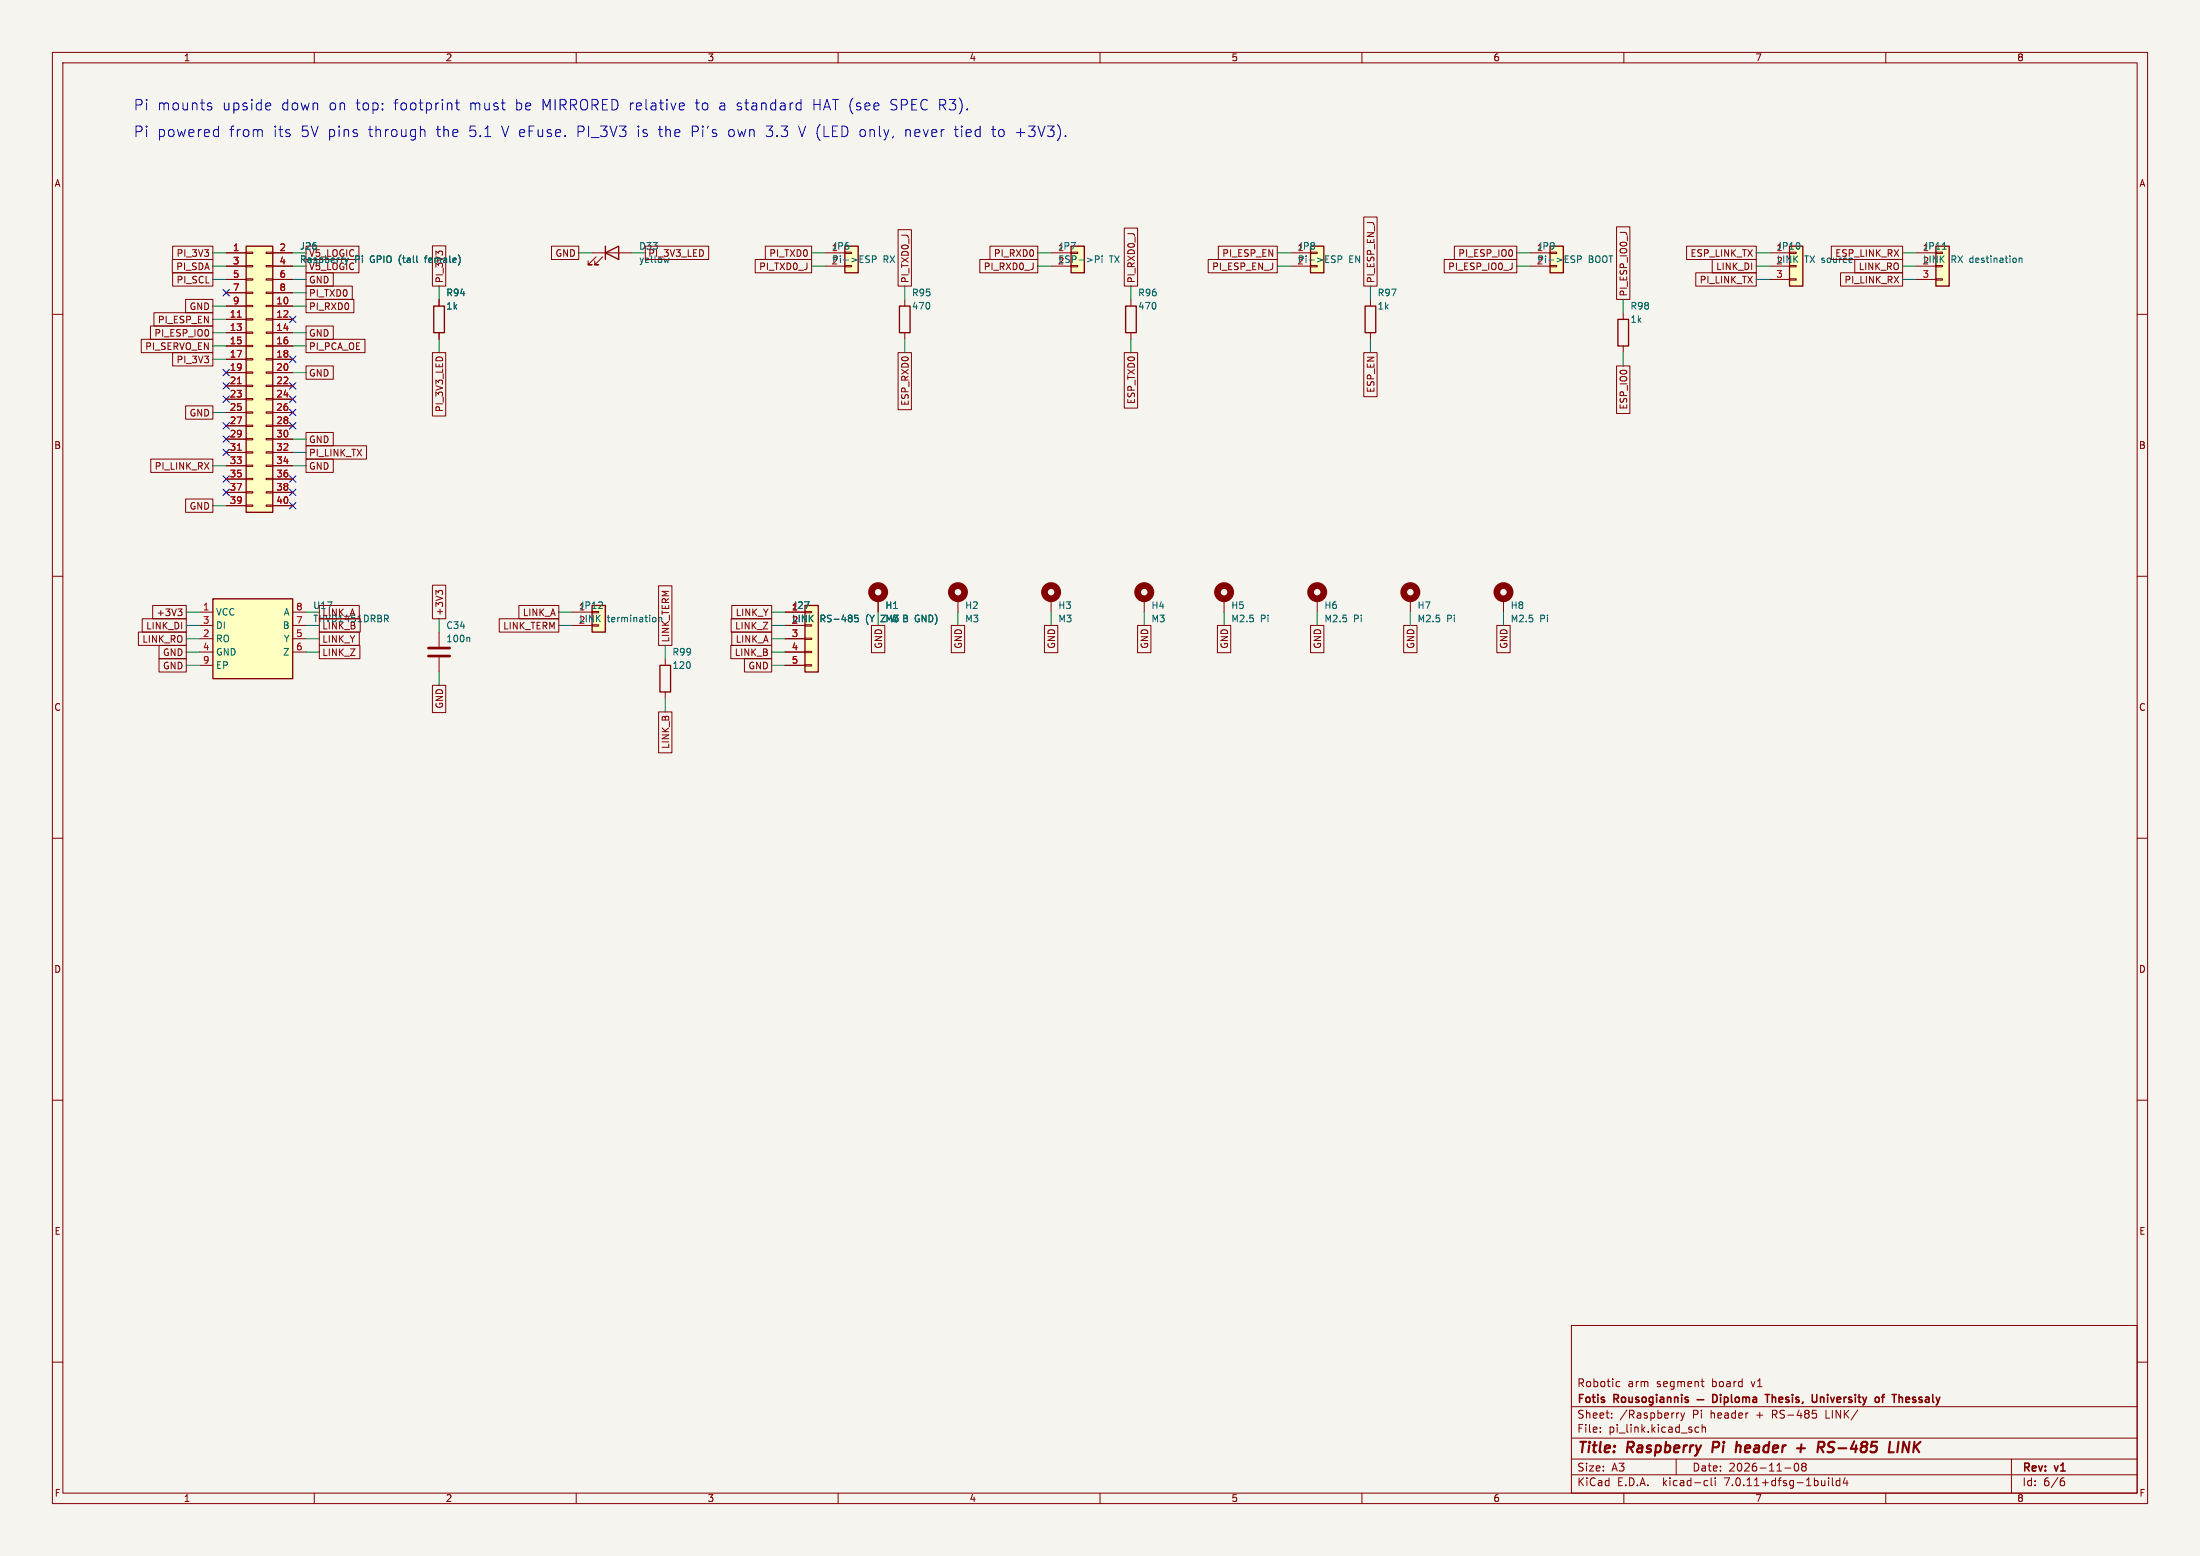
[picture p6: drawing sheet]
<svg xmlns="http://www.w3.org/2000/svg" width="420mm" height="297mm" viewBox="0 0 420 297" stroke-linecap="round" stroke-linejoin="round" font-family="sans-serif">
<path d="M0 0h420v297h-420z" fill="#f5f4ef" stroke="#f5f4ef" stroke-width=".19"/>
<g fill="none" stroke="#840000" stroke-width=".19">
<path d="M10 10h400v277h-400zM12 12h396v273h-396zM60 10v2M110 10v2M160 10v2M210 10v2M260 10v2M310 10v2M360 10v2M10 60h2M29.4 59.7h11.2v2.5h-11.2zM32.9 49.5h7.7v2.6h-7.7z"/>
<path d="M33 52.1h7.6v2.5h-7.6zM33 47h7.6v2.5h-7.6zM35.4 57.1h5.2v2.6h-5.2zM43.2 48.3h3.8M43.2 58.4h3.8M43.2 50.8h3.8M43.2 53.3h3.8M43.2 55.9h3.8M47 58.3h1.3v.2h-1.3zM47 55.8h1.3v.2h-1.3zM47 53.2h1.3v.3h-1.3zM47 50.7h1.3v.2h-1.3z"/>
<path d="M47 48.1h1.3v.3h-1.3zM50.8 58.3h1.3v.2h-1.3zM50.8 55.8h1.3v.2h-1.3zM50.8 53.2h1.3v.3h-1.3zM50.8 50.7h1.3v.2h-1.3zM50.8 48.1h1.3v.3h-1.3zM52.1 48.3h3.8M52.1 58.4h3.8M52.1 50.8h3.8M52.1 53.3h3.8M52.1 55.9h3.8M58.4 57.1h9.2v2.6h-9.2z"/>
<path d="M58.4 54.6h8.9v2.6h-8.9zM58.4 49.5h10.1v2.6h-10.1zM58.4 52.1h5.2v2.5h-5.2zM58.4 47h10.1v2.5h-10.1zM82.5 46.9h2.6v7.7h-2.6zM83.8 57.2v1.2M105.3 47h5.2v2.5h-5.2zM113 48.3h7.6M113.8 49l-1.5 1.5h.7h-.7v-.7M115.1 49l-1.6 1.5h.8h-.8v-.7M123.2 47h12.1v2.5h-12.1zM144.2 49.5h10.7v2.6h-10.7z"/>
<path d="M146.1 47h8.8v2.5h-8.8zM157.5 48.3h3.8M157.5 50.8h3.8M161.3 48.1h1.3v.3h-1.3zM171.4 43.8h2.6v10.8h-2.6zM172.7 57.2v1.2M187 49.5h11.1v2.6h-11.1zM189 47h9.1v2.5h-9.1zM200.7 48.3h3.8M200.7 50.8h3.8M204.5 48.1h1.2v.3h-1.2zM214.6 43.5h2.6v11.1h-2.6z"/>
<path d="M215.9 57.2v1.2M230.7 49.5h13.1v2.6h-13.1zM232.6 47h11.2v2.5h-11.2zM246.4 48.3h3.8M246.4 50.8h3.8M250.2 48.1h1.3v.3h-1.3zM260.3 41.4h2.6v13.2h-2.6zM261.6 57.2v1.2M275.7 49.5h13.9v2.6h-13.9zM277.6 47h12v2.5h-12zM292.1 48.3h3.8M292.1 50.8h3.8"/>
<path d="M295.9 48.1h1.3v.3h-1.3zM308.6 43.3h2.5v13.9h-2.5zM309.9 59.7v1.3M322 47h13.3v2.5h-13.3zM323.7 52.1h11.6v2.5h-11.6zM326.9 49.5h8.4v2.6h-8.4zM337.8 48.3h3.8M337.8 50.8h3.8M337.8 53.3h3.8M341.6 53.2h1.3v.3h-1.3zM349.6 47h13.6v2.5h-13.6zM351.4 52.1h11.8v2.5h-11.8z"/>
<path d="M354.1 49.5h9.1v2.6h-9.1zM365.8 48.3h3.8M365.8 50.8h3.8M365.8 53.3h3.8M369.6 53.2h1.2v.3h-1.2zM408 60h2M27 64.8h13.6v2.5h-13.6zM28.7 62.2h11.9v2.6h-11.9zM33 67.3h7.6v2.6h-7.6zM35.4 77.5h5.2v2.5h-5.2zM43.2 61h3.8M43.2 63.5h3.8"/>
<path d="M43.2 66h3.8M43.2 68.6h3.8M43.2 71.1h3.8M43.2 73.7h3.8M43.2 76.2h3.8M43.2 78.7h3.8M47 78.6h1.3v.3h-1.3zM47 76.1h1.3v.2h-1.3zM47 73.5h1.3v.3h-1.3zM47 71h1.3v.2h-1.3zM47 68.5h1.3v.2h-1.3zM47 65.9h1.3v.3h-1.3z"/>
<path d="M47 63.4h1.3v.2h-1.3zM47 60.8h1.3v.3h-1.3zM50.8 78.6h1.3v.3h-1.3zM50.8 76.1h1.3v.2h-1.3zM50.8 73.5h1.3v.3h-1.3zM50.8 71h1.3v.2h-1.3zM50.8 68.5h1.3v.2h-1.3zM50.8 65.9h1.3v.3h-1.3zM50.8 63.4h1.3v.2h-1.3zM50.8 60.8h1.3v.3h-1.3zM52.1 61h3.8M52.1 63.5h3.8"/>
<path d="M52.1 66h3.8M52.1 68.6h3.8M52.1 71.1h3.8M52.1 73.7h3.8M52.1 76.2h3.8M52.1 78.7h3.8M58.4 62.2h5.2v2.6h-5.2zM58.4 64.8h11.3v2.5h-11.3zM58.4 69.8h5.2v2.6h-5.2zM82.5 67.3h2.6v12.1h-2.6zM83.8 63.5v1.3M171.4 67.3h2.6v10.9h-2.6z"/>
<path d="M172.7 63.5v1.3M214.6 67.3h2.6v10.6h-2.6zM215.9 63.5v1.3M260.3 67.3h2.6v8.4h-2.6zM261.6 63.5v1.3M308.6 69.9h2.5v9h-2.5zM309.9 66v1.3M28.8 87.6h11.8v2.6h-11.8zM35.4 95.2h5.2v2.6h-5.2zM43.2 81.3h3.8M43.2 83.8h3.8M43.2 86.4h3.8"/>
<path d="M43.2 88.9h3.8M43.2 91.4h3.8M43.2 94h3.8M43.2 96.5h3.8M47 96.4h1.3v.2h-1.3zM47 93.9h1.3v.2h-1.3zM47 91.3h1.3v.3h-1.3zM47 88.8h1.3v.2h-1.3zM47 86.2h1.3v.3h-1.3zM47 83.7h1.3v.2h-1.3zM47 81.2h1.3v.2h-1.3zM50.8 96.4h1.3v.2h-1.3z"/>
<path d="M50.8 93.9h1.3v.2h-1.3zM50.8 91.3h1.3v.3h-1.3zM50.8 88.8h1.3v.2h-1.3zM50.8 86.2h1.3v.3h-1.3zM50.8 83.7h1.3v.2h-1.3zM50.8 81.2h1.3v.2h-1.3zM52.1 81.3h3.8M52.1 83.8h3.8M52.1 86.4h3.8M52.1 88.9h3.8M52.1 91.4h3.8M52.1 94h3.8"/>
<path d="M52.1 96.5h3.8M58.4 82.5h5.2v2.6h-5.2zM58.4 85.1h11.6v2.5h-11.6zM58.4 87.6h5.2v2.6h-5.2zM10 110h2M27.2 118.1h8.4v2.6h-8.4zM29.1 115.6h6.5v2.5h-6.5zM34 116.2h.7l-.4 .5M34.5 116.7l.2 .3v.3l-.2 .2M38.1 116.8h2.5M38.1 119.4h2.5M55.9 116.8h2.5"/>
<path d="M55.9 119.4h2.5M61 115.6h7.6v2.5h-7.6zM61 118.1h7.8v2.6h-7.8zM82.5 111.7h2.6v6.4h-2.6zM83.7 113.1l-.5-.4v.8M83.7 112.9l.2-.2h.3l.3 .2M95.3 118.1h11.4v2.6h-11.4zM99.1 115.6h7.6v2.5h-7.6zM109.2 116.8h3.8M109.2 119.4h3.8M125.7 111.8h2.6v11.4h-2.6zM139.6 118.1h7.7v2.6h-7.7z"/>
<path d="M139.7 115.6h7.6v2.5h-7.6zM149.9 116.8h3.8M149.9 119.4h3.8M153.7 116.7h1.2v.3h-1.2zM166.4 119.4h2.5v5.2h-2.5zM167.6 114.3v2.5M181.6 119.4h2.6v5.2h-2.6zM182.9 114.3v2.5M199.4 119.4h2.5v5.2h-2.5zM200.7 114.3v2.5M217.2 119.4h2.5v5.2h-2.5zM218.4 114.3v2.5"/>
<path d="M232.4 119.4h2.6v5.2h-2.6zM233.7 114.3v2.5M250.2 119.4h2.5v5.2h-2.5zM251.5 114.3v2.5M268 119.4h2.5v5.2h-2.5zM269.2 114.3v2.5M285.7 119.4h2.6v5.2h-2.6zM287 114.3v2.5M408 110h2M26.4 120.6h9.2v2.6h-9.2zM30.4 123.2h5.2v2.5h-5.2zM30.4 125.7h5.2v2.6h-5.2z"/>
<path d="M38.1 121.9h2.5M38.1 124.5h2.5M38.1 127h2.5M55.9 121.9h2.5M55.9 124.5h2.5M61 120.6h7.6v2.6h-7.6zM61 123.2h7.7v2.5h-7.7zM82.5 130.8h2.6v5.2h-2.6zM83.8 120.7v2.7M83.8 125.5v2.8M125.7 135.9h2.6v7.8h-2.6zM127 125.7v1.3"/>
<path d="M127 132.1v1.3M139.5 123.2h7.8v2.5h-7.8zM139.7 120.6h7.6v2.6h-7.6zM142.1 125.7h5.2v2.6h-5.2zM149.9 121.9h3.8M149.9 124.5h3.8M149.9 127h3.8M153.7 126.9h1.2v.2h-1.2zM153.7 124.3h1.2v.3h-1.2zM153.7 121.8h1.2v.2h-1.2zM10 160h2M408 160h2"/>
<path d="M10 210h2M408 210h2M10 260h2M300 253h108v32h-108zM408 260h2M300 278.5h108M300 274.5h108M300 268.5h108M305.5 273.2v.2M305.5 272.5v.1M307.7 270.5v.2M307.7 269.8v.1"/>
<path d="M308.7 264.6h.5M308.7 263.8h.5M320 278.5v3M320.5 269.7l-.3 .1-.1 .2M320.9 269.7l.3 1M321.2 270.7l-.3 .5M321.6 269.7l-.4 1M324.3 272.5l-.4-.1-.3 .3 .1 .6h.6M324.7 263.7h.6M324.9 272.5l.3-.1 .3 .1 .1 .9M324.9 271.9v1.5M324.9 264.5l.4 .2"/>
<path d="M342.7 279.4l.2-.1a.8 .8 0 0 1 .5 .7 .8 .8 0 0 1-.5 .8 1 1 0 0 1-.2-1.4zM344.2 279.9l-.3-.3 .3-.3h.3l.3 .3-.3 .3M344.2 279.9l-.3 .3v.3l.3 .3h.3l.3-.3-.1-.4-.2-.2M344.2 279.9h.3M346.2 269.8h.3l.3 .2-.1 .6-.5 .1M384 278.5v6.5M60 285v2M110 285v2M160 285v2M210 285v2M260 285v2M300 281.5h108"/>
<path d="M310 285v2M325.6 282.6l.4 .1M326 283.5l-.4 .1M326.7 282.1v1.3l.2 .2M327.4 282.1v.1M327.4 282.6v1M340.7 280.2h1.2M349.1 282.1v.1M349.1 282.6v1M349.8 282.1v1.3l.2 .2M351.2 282.7l-.4-.1-.3 .3 .2 .6h.5M351.2 282.1v1.5"/>
<path d="M352.2 282l-.3 1.1h.9M352.6 282.6v1M360 285v2M393.6 282.7h.3l.3 .2-.1 .5-.5 .2M394 282.1l-.4 .1"/>
</g>
<path d="M327.1 275.2l-.2 2M331.6 275.2l-.3 2M332.3 276a.57 .57 0 0 0-.8 .1M332.3 276.2l-.1 1M343 276.4h1.6M343.9 275.7l-.2 1.5M348 276.2a.52 .52 0 0 0 .3-.5 .52 .52 0 0 0-.3-.5h-.8l-.2 2M348.9 277.1l.7 .1M349.5 275.2l-.2 .1a.46 .46 0 0 0-.3 .5 .46 .46 0 0 0 .4 .4l.3 .1M360.8 275.2l-.2 2h.9M362.4 275.2l-.2 2M363.1 277.2l.3-2 .9 2" fill="none" stroke="#840000" stroke-width=".4"/>
<g fill="none" stroke="#840000" stroke-width=".3">
<path d="M324 267.2h1.3M327 266.2a.76 .76 0 0 1 .8 .7 .76 .76 0 0 1-.8 .8zM328.5 266.2v.1M328.5 266.7v1M329.2 266.8l.4-.1 .3 .3-.1 .6h-.6M329.2 266.7v1.5M330.5 266.2v1.3l.3 .2M331.3 266.8l.2-.1 .5 .1v.6l-.1 .2-.4 .1-.2-.2zM332.7 266.8l.4-.1 .2 .2M332.7 266.7v1M333.3 266.9l.2-.2 .4 .1 .1 .9M333.3 266.9v.8"/>
<path d="M334.7 266.8h.6v.9M335.3 267l-.5 .1a.29 .29 0 0 0-.2 .3 .29 .29 0 0 0 .2 .3l.5-.1M337 266.2h.8M337.4 266.2v1.5M338.3 266.2v1.5M338.4 266.8h-.1M346.8 266.2v1.3M347.5 266.7v1M348 266.7l-.5 .1M359.2 266.7h.6M359.8 266.2l-.4 .2v1.3M364.5 266.8l-.5-.1-.2 .2 .1 .7h.6"/>
<path d="M364.5 267l-.7 .2"/>
</g>
<g fill="none" stroke="#840000" stroke-width="1.3">
<circle cx="167.6" cy="113" r="1.27"/>
<circle cx="182.9" cy="113" r="1.27"/>
<circle cx="200.7" cy="113" r="1.27"/>
<circle cx="218.4" cy="113" r="1.27"/>
<circle cx="233.7" cy="113" r="1.27"/>
<circle cx="251.5" cy="113" r="1.27"/>
<circle cx="269.2" cy="113" r="1.27"/>
<circle cx="287" cy="113" r="1.27"/>
</g>
<g fill="#ffffc2" stroke="#ffffc2" stroke-width=".19">
<path d="M47 47h5.1v50.8h-5.1z"/>
<path d="M341.6 47h2.6v7.6h-2.6z"/>
<path d="M295.9 47h2.5v5.1h-2.5z"/>
<path d="M204.5 47h2.5v5.1h-2.5z"/>
<path d="M250.2 47h2.5v5.1h-2.5z"/>
<path d="M161.3 47h2.5v5.1h-2.5z"/>
<path d="M153.7 115.6h2.5v12.7h-2.5z"/>
<path d="M369.6 47h2.5v7.6h-2.5z"/>
<path d="M40.6 114.3h15.3v15.2h-15.3z"/>
<path d="M113 115.6h2.6v5.1h-2.6z"/>
</g>
<g fill="none" stroke="#840000" stroke-width=".25">
<path d="M47 47h5.1v50.8h-5.1zM82.8 58.4h2v5.1h-2zM115.6 48.3l2.5-1.3v2.5zM115.6 47v2.5M161.3 47h2.5v5.1h-2.5zM171.7 58.4h2v5.1h-2zM204.5 47h2.5v5.1h-2.5zM214.9 58.4h2v5.1h-2zM250.2 47h2.5v5.1h-2.5zM260.6 58.4h2v5.1h-2zM295.9 47h2.5v5.1h-2.5zM341.6 47h2.6v7.6h-2.6z"/>
<path d="M369.6 47h2.5v7.6h-2.5zM308.9 61h2v5h-2zM40.6 114.3h15.3v15.2h-15.3zM113 115.6h2.6v5.1h-2.6zM153.7 115.6h2.5v12.7h-2.5zM126 127h2v5.1h-2z"/>
</g>
<path d="M45.3 60.5h.8M45.3 73.2h.8M45.3 85.9h.8" fill="none" stroke="#a90000" stroke-width=".19"/>
<g fill="none" stroke="#006464" stroke-width=".19">
<path d="M65.8 49.3l.4 .8 .3-.8M79.6 50l.2 .1M127.7 49.3l-.2 .8-.3-.6M166.5 49.5l.6-.1 .2-.1-.1-.3-.7-.2v1.3M209.1 48.8h.5l.2 .3-.1 .3-.6 .1M210.4 48.8v.2M210.4 49.3v.8M255.4 49.5l.6-.1 .2-.1-.1-.3-.7-.2v1.3M301.2 49.5l.6-.1 .1-.1-.1-.3-.6-.2v1.3M370.8 47.6h.8M385.5 49.3v.8M385.5 49.4l.1-.1h.3l.1 .8"/>
<path d="M73.7 118.1l.4 .6M73.9 117.4l.2 .3v.3l-.2 .1M125.1 117.9l.1 .2-.1 .5M125.8 117.8v.9M126.1 117.8l-.3 .2M163.8 117.4h-.6v.6l.1-.1 .5 .1 .1 .1-.1 .5-.2 .1-.4-.1M174.8 118.5l.3 .2M175.1 117.4l-.3 .2M89.5 121.7l.2 .1v.7"/>
</g>
<path d="M81.8 125.2h4.1M81.8 123.7h4.1" fill="none" stroke="#840000" stroke-width=".51"/>
<g fill="none" stroke="#0000c2" stroke-width=".19">
<path d="M39.9 19.7h.5M51.4 19.7h.2l.1 .4-1 .2M86.2 19.7l.1 1.3M86.9 19.7h.8M87.2 19v1.7l.1 .2 .4 .1M130 19.7h.5l.1 .4-.9 .2M152.4 19.7h.5M152.9 19v2M39.9 20.3l.5 .1 .1 .3-.3 .3h-.4M41.1 24.7l.6 .1M41.7 24.1v2M41.7 26l-.6 .1"/>
<path d="M51.6 20.9l-.2 .1M80.5 24.7l.5 .1 .1 .2v1.1M130.5 20.9l-.5 .1M152.9 20.9l-.5 .1M189.3 24.7h.8"/>
</g>
<g fill="none" stroke="#009600" stroke-width=".19">
<path d="M40.6 50.8h2.6M40.6 48.3h2.6M40.6 58.4h2.6M40.6 53.3h2.6M55.9 50.8h2.5M55.9 55.9h2.5M55.9 48.3h2.5M55.9 58.4h2.5M55.9 53.3h2.5M83.8 54.6v2.6M110.5 48.3h2.5M120.6 48.3h2.6"/>
<path d="M154.9 50.8h2.6M154.9 48.3h2.6M172.7 54.6v2.6M198.1 50.8h2.6M198.1 48.3h2.6M215.9 54.6v2.6M243.8 50.8h2.6M243.8 48.3h2.6M261.6 54.6v2.6M289.6 50.8h2.5M289.6 48.3h2.5M309.9 57.2v2.5"/>
<path d="M335.3 50.8h2.5M335.3 48.3h2.5M335.3 53.3h2.5M363.2 50.8h2.6M363.2 48.3h2.6M363.2 53.3h2.6M40.6 63.5h2.6M40.6 66h2.6M40.6 61h2.6M40.6 68.6h2.6M40.6 78.7h2.6M55.9 63.5h2.5"/>
<path d="M55.9 71.1h2.5M55.9 66h2.5M83.8 64.8v2.5M172.7 64.8v2.5M215.9 64.8v2.5M261.6 64.8v2.5M309.9 67.3v2.6M40.6 88.9h2.6M40.6 96.5h2.6M55.9 83.8h2.5M55.9 86.4h2.5M55.9 88.9h2.5"/>
<path d="M35.6 119.4h2.5M35.6 116.8h2.5M58.4 119.4h2.6M58.4 116.8h2.6M83.8 118.1v2.6M106.7 119.4h2.5M106.7 116.8h2.5M147.3 119.4h2.6M147.3 116.8h2.6M167.6 116.8v2.6M182.9 116.8v2.6M200.7 116.8v2.6"/>
<path d="M218.4 116.8v2.6M233.7 116.8v2.6M251.5 116.8v2.6M269.2 116.8v2.6M287 116.8v2.6M35.6 124.5h2.5M35.6 121.9h2.5M35.6 127h2.5M58.4 124.5h2.6M58.4 121.9h2.6M83.8 128.3v2.5M127 123.2v2.5"/>
<path d="M127 133.4v2.5M147.3 124.5h2.6M147.3 121.9h2.6M147.3 127h2.6"/>
</g>
<g fill="none" stroke="#000084" stroke-width=".19">
<path d="M42.6 55.3l1.2 1.2M43.8 55.3l-1.2 1.2M42.6 70.5l1.2 1.2M42.6 75.6l1.2 1.2M42.6 73.1l1.2 1.2M43.8 70.5l-1.2 1.2M43.8 75.6l-1.2 1.2M43.8 73.1l-1.2 1.2M55.3 78.1l1.2 1.2M55.3 68l1.2 1.2M55.3 73.1l1.2 1.2M55.3 75.6l1.2 1.2"/>
<path d="M55.3 60.4l1.2 1.2M56.5 78.1l-1.2 1.2M56.5 68l-1.2 1.2M56.5 73.1l-1.2 1.2M56.5 75.6l-1.2 1.2M56.5 60.4l-1.2 1.2M42.6 80.7l1.2 1.2M42.6 93.4l1.2 1.2M42.6 83.2l1.2 1.2M42.6 85.8l1.2 1.2M42.6 90.8l1.2 1.2M43.8 90.8l-1.2 1.2"/>
<path d="M43.8 80.7l-1.2 1.2M43.8 93.4l-1.2 1.2M43.8 85.8l-1.2 1.2M43.8 83.2l-1.2 1.2M55.3 95.9l1.2 1.2M55.3 80.7l1.2 1.2M55.3 93.4l1.2 1.2M55.3 90.8l1.2 1.2M56.5 80.7l-1.2 1.2M56.5 95.9l-1.2 1.2M56.5 93.4l-1.2 1.2M56.5 90.8l-1.2 1.2"/>
</g>
<g font-size="2.8" fill="#0000c2">
<text x="25.4" y="21.3">Pi</text>
<text x="29.9" y="21.3">mounts</text>
<text x="42.4" y="21.3">upside</text>
<text x="53.7" y="21.3">down</text>
<text x="62.8" y="21.3">on</text>
<text x="68" y="21.3">top:</text>
<text x="75.3" y="21.3">footprint</text>
<text x="89.7" y="21.3">must</text>
<text x="98.5" y="21.3">be</text>
<text x="103.6" y="21.3">MIRRORED relative</text>
<text x="133.1" y="21.3">to</text>
<text x="137.6" y="21.3">a standard</text>
<text x="155.6" y="21.3">HAT (see</text>
<text x="170.5" y="21.3">SPEC R3).</text>
<text x="25.4" y="26.4">Pi</text>
<text x="29.9" y="26.4">powered</text>
<text x="43.7" y="26.4">from</text>
<text x="52.1" y="26.4">its</text>
<text x="57.4" y="26.4">5V pins</text>
<text x="70.4" y="26.4">through</text>
<text x="83.4" y="26.4">the</text>
<text x="89.7" y="26.4">5.1</text>
<text x="96" y="26.4">V eFuse.</text>
<text x="110.4" y="26.4">PI_3V3</text>
<text x="122" y="26.4">is</text>
<text x="126.1" y="26.4">the</text>
<text x="132.4" y="26.4">Pi's</text>
<text x="139.5" y="26.4">own</text>
<text x="146.8" y="26.4">3.3</text>
<text x="153.1" y="26.4">V (LED</text>
<text x="164.8" y="26.4">only,</text>
<text x="173.5" y="26.4">never</text>
<text x="183.1" y="26.4">tied</text>
<text x="190.3" y="26.4">to</text>
<text x="194.8" y="26.4">+3V3).</text>
</g>
<g font-size="2.8" fill="#840000">
<text x="301" y="277.9">Title:</text>
<text x="310.6" y="277.9">Raspberry</text>
<text x="327.7" y="277.9">Pi</text>
<text x="333" y="277.9">header</text>
<text x="345.4" y="277.9">+</text>
<text x="350.2" y="277.9">RS-485</text>
<text x="364.6" y="277.9">LINK</text>
</g>
<g font-size="2.1" fill="#840000">
<text x="301" y="268.2">Fotis</text>
<text x="301" y="265">Robotic</text>
<text x="308.2" y="268.2">Rousogiannis</text>
<text x="310.7" y="265">arm</text>
<text x="316.3" y="265">segment</text>
<text x="327" y="265">board</text>
<text x="334.6" y="265">v1</text>
<text x="339" y="268.2">Thesis,</text>
<text x="348.4" y="268.2">University</text>
<text x="361.1" y="268.2">of</text>
<text x="365" y="268.2">Thessaly</text>
<text x="301" y="273.7">File:</text>
<text x="301" y="271">Sheet:</text>
<text x="307.1" y="273.7">pi_link.kicad_sch</text>
<text x="309.2" y="271">/Raspberry</text>
<text x="323.2" y="271">Pi</text>
<text x="326.7" y="271">header</text>
<text x="335.5" y="271">+</text>
<text x="338.7" y="271">RS-485</text>
<text x="349.1" y="271">LINK/</text>
<text x="301" y="281.1">Size:</text>
<text x="307.6" y="281.1">A3</text>
<text x="323" y="281.1">Date:</text>
<text x="330" y="281.1">2026-11-08</text>
<text x="386" y="281.3">Rev:</text>
<text x="392.4" y="281.3">v1</text>
<text x="301" y="283.9">KiCad</text>
<text x="308.7" y="283.9">E.D.A.</text>
<text x="317.6" y="283.9">kicad-cli</text>
<text x="329.5" y="283.9">7.0.11+dfsg-1build4</text>
<text x="386" y="283.9">Id:</text>
<text x="390.1" y="283.9">6/6</text>
</g>
<g font-size="1.8" fill="#840000">
<text x="35" y="11.9">1</text>
<text x="85" y="11.9">2</text>
<text x="135" y="11.9">3</text>
<text x="185" y="11.9">4</text>
<text x="235" y="11.9">5</text>
<text x="285" y="11.9">6</text>
<text x="335" y="11.9">7</text>
<text x="385" y="11.9">8</text>
<text x="10.3" y="35.9">A</text>
<text x="408.3" y="35.9">A</text>
<text x="121.9" y="47.9">D33</text>
<text x="33.6" y="51.8">PI_SDA</text>
<text x="33.6" y="49.2">PI_3V3</text>
<text x="105.9" y="49.2">GND</text>
<text x="121.9" y="50.4">yellow</text>
<text x="123.7" y="49.2">PI_3V3_LED</text>
<text x="144.8" y="51.8">PI_TXD0_J</text>
<text x="146.8" y="49.2">PI_TXD0</text>
<text x="187.7" y="51.8">PI_RXD0_J</text>
<text x="189.6" y="49.2">PI_RXD0</text>
<text x="231.3" y="51.8">PI_ESP_EN_J</text>
<text x="233.2" y="49.2">PI_ESP_EN</text>
<text x="276.4" y="51.8">PI_ESP_IO0_J</text>
<text x="278.3" y="49.2">PI_ESP_IO0</text>
<text x="322.6" y="49.2">ESP_LINK_TX</text>
<text x="327.5" y="51.8">LINK_DI</text>
<text x="344.5" y="50.4">TX source</text>
<text x="350.3" y="49.2">ESP_LINK_RX</text>
<text x="354.7" y="51.8">LINK_RO</text>
<text x="33.6" y="54.3">PI_SCL</text>
<text x="36.1" y="59.4">GND</text>
<text x="58.9" y="59.4">PI_RXD0</text>
<text x="58.9" y="56.8">PI_TXD0</text>
<text x="58.9" y="54.3">GND</text>
<text x="173.7" y="54.1" transform="rotate(-90 173.7 54.1)">PI_TXD0_J</text>
<text x="216.9" y="54.1" transform="rotate(-90 216.9 54.1)">PI_RXD0_J</text>
<text x="262.6" y="54.1" transform="rotate(-90 262.6 54.1)">PI_ESP_EN_J</text>
<text x="310.8" y="56.7" transform="rotate(-90 310.8 56.7)">PI_ESP_IO0_J</text>
<text x="324.4" y="54.3">PI_LINK_TX</text>
<text x="352" y="54.3">PI_LINK_RX</text>
<text x="29.4" y="64.5">PI_ESP_IO0</text>
<text x="30" y="61.9">PI_ESP_EN</text>
<text x="58.9" y="64.5">GND</text>
<text x="27.6" y="67">PI_SERVO_EN</text>
<text x="33.6" y="69.5">PI_3V3</text>
<text x="58.9" y="67">PI_PCA_OE</text>
<text x="58.9" y="72.1">GND</text>
<text x="173.7" y="77.5" transform="rotate(-90 173.7 77.5)">ESP_RXD0</text>
<text x="216.9" y="77.2" transform="rotate(-90 216.9 77.2)">ESP_TXD0</text>
<text x="262.6" y="75.1" transform="rotate(-90 262.6 75.1)">ESP_EN</text>
<text x="36.1" y="79.7">GND</text>
<text x="84.8" y="78.8" transform="rotate(-90 84.8 78.8)">PI_3V3_LED</text>
<text x="310.8" y="78.3" transform="rotate(-90 310.8 78.3)">ESP_IO0</text>
<text x="10.3" y="85.9">B</text>
<text x="29.4" y="89.9">PI_LINK_RX</text>
<text x="58.9" y="84.8">GND</text>
<text x="58.9" y="87.3">PI_LINK_TX</text>
<text x="58.9" y="89.9">GND</text>
<text x="408.2" y="85.9">B</text>
<text x="36.1" y="97.5">GND</text>
<text x="29.8" y="117.8">+3V3</text>
<text x="61.4" y="117.8">LINK_A</text>
<text x="84.8" y="117.6" transform="rotate(-90 84.8 117.6)">+3V3</text>
<text x="99.7" y="117.8">LINK_A</text>
<text x="140.4" y="117.8">LINK_Y</text>
<text x="27.1" y="122.9">LINK_RO</text>
<text x="27.8" y="120.3">LINK_DI</text>
<text x="31" y="125.4">GND</text>
<text x="61.4" y="122.9">LINK_Y</text>
<text x="61.4" y="125.4">LINK_Z</text>
<text x="61.4" y="120.3">LINK_B</text>
<text x="96" y="120.3">LINK_TERM</text>
<text x="128" y="122.7" transform="rotate(-90 128 122.7)">LINK_TERM</text>
<text x="140.2" y="125.4">LINK_B</text>
<text x="140.2" y="120.3">LINK_Z</text>
<text x="140.4" y="122.9">LINK_A</text>
<text x="168.6" y="123.9" transform="rotate(-90 168.6 123.9)">GND</text>
<text x="183.8" y="123.9" transform="rotate(-90 183.8 123.9)">GND</text>
<text x="201.6" y="123.9" transform="rotate(-90 201.6 123.9)">GND</text>
<text x="219.4" y="123.9" transform="rotate(-90 219.4 123.9)">GND</text>
<text x="234.6" y="123.9" transform="rotate(-90 234.6 123.9)">GND</text>
<text x="252.4" y="123.9" transform="rotate(-90 252.4 123.9)">GND</text>
<text x="270.2" y="123.9" transform="rotate(-90 270.2 123.9)">GND</text>
<text x="288" y="123.9" transform="rotate(-90 288 123.9)">GND</text>
<text x="31" y="128">GND</text>
<text x="142.8" y="128">GND</text>
<text x="10.3" y="135.9">C</text>
<text x="84.8" y="135.4" transform="rotate(-90 84.8 135.4)">GND</text>
<text x="408.2" y="135.9">C</text>
<text x="128" y="143" transform="rotate(-90 128 143)">LINK_B</text>
<text x="10.3" y="185.9">D</text>
<text x="408.2" y="185.9">D</text>
<text x="10.3" y="235.9">E</text>
<text x="408.3" y="235.9">E</text>
<text x="10.3" y="285.9">F</text>
<text x="35" y="286.9">1</text>
<text x="85" y="286.9">2</text>
<text x="135" y="286.9">3</text>
<text x="185" y="286.9">4</text>
<text x="235" y="286.9">5</text>
<text x="285" y="286.9">6</text>
<text x="335" y="286.9">7</text>
<text x="385" y="286.9">8</text>
<text x="408.3" y="285.9">F</text>
</g>
<g font-size="1.8" fill="#006464">
<text x="57.2" y="47.9">J26</text>
<text x="158.8" y="47.9">JP6</text>
<text x="201.9" y="47.9">JP7</text>
<text x="247.7" y="47.9">JP8</text>
<text x="293.4" y="47.9">JP9</text>
<text x="339.1" y="47.9">JP10</text>
<text x="367" y="47.9">JP11</text>
<text x="57.2" y="50.4">Raspberry</text>
<text x="58.9" y="51.8">V5_LOGIC</text>
<text x="58.9" y="49.2">V5_LOGIC</text>
<text x="67.7" y="50.4">Pi</text>
<text x="70.7" y="50.4">GPIO (tall</text>
<text x="81.6" y="50.4">female)</text>
<text x="158.7" y="48">1</text>
<text x="158.7" y="50.5">2</text>
<text x="158.8" y="50.4">Pi-&gt;ESP</text>
<text x="168.6" y="50.4">RX</text>
<text x="201.9" y="48">1</text>
<text x="201.9" y="50.5">2</text>
<text x="201.9" y="50.4">ESP-&gt;Pi</text>
<text x="211.8" y="50.4">TX</text>
<text x="247.6" y="48">1</text>
<text x="247.6" y="50.5">2</text>
<text x="247.7" y="50.4">Pi-&gt;ESP</text>
<text x="257.5" y="50.4">EN</text>
<text x="293.3" y="48">1</text>
<text x="293.3" y="50.5">2</text>
<text x="293.4" y="50.4">Pi-&gt;ESP</text>
<text x="303.2" y="50.4">BOOT</text>
<text x="339" y="48">1</text>
<text x="339" y="50.5">2</text>
<text x="339.1" y="50.4">LINK</text>
<text x="367" y="48">1</text>
<text x="367" y="50.5">2</text>
<text x="367" y="50.4">LINK</text>
<text x="372.4" y="50.4">RX destination</text>
<text x="84.8" y="54.1" transform="rotate(-90 84.8 54.1)">PI_3V3</text>
<text x="85.1" y="56.7">R94</text>
<text x="85.1" y="59.3">1k</text>
<text x="174" y="59.3">470</text>
<text x="174" y="56.7">R95</text>
<text x="217.2" y="59.3">470</text>
<text x="217.2" y="56.7">R96</text>
<text x="262.9" y="56.7">R97</text>
<text x="262.9" y="59.3">1k</text>
<text x="311.2" y="59.3">R98</text>
<text x="311.2" y="61.8">1k</text>
<text x="41.1" y="117.7">VCC</text>
<text x="54.1" y="117.7">A</text>
<text x="59.7" y="116.4">U17</text>
<text x="59.7" y="119">THVD1451DRBR</text>
<text x="110.4" y="116.6">1</text>
<text x="110.4" y="119.1">2</text>
<text x="110.5" y="119">LINK</text>
<text x="110.5" y="116.4">JP12</text>
<text x="115.9" y="119">termination</text>
<text x="151.1" y="116.4">J27</text>
<text x="151.1" y="119">LINK</text>
<text x="156.5" y="119">RS-485</text>
<text x="165.4" y="119">(Y</text>
<text x="168.5" y="119">ZM3A B</text>
<text x="168.9" y="116.4">H1</text>
<text x="175.6" y="119">GND)</text>
<text x="184.2" y="119">M3</text>
<text x="184.2" y="116.4">H2</text>
<text x="201.9" y="119">M3</text>
<text x="201.9" y="116.4">H3</text>
<text x="219.7" y="119">M3</text>
<text x="219.7" y="116.4">H4</text>
<text x="235" y="116.4">H5</text>
<text x="235" y="119">M2.5</text>
<text x="240.6" y="119">Pi</text>
<text x="252.7" y="116.4">H6</text>
<text x="252.7" y="119">M2.5</text>
<text x="258.4" y="119">Pi</text>
<text x="270.5" y="116.4">H7</text>
<text x="270.5" y="119">M2.5</text>
<text x="276.2" y="119">Pi</text>
<text x="288.3" y="116.4">H8</text>
<text x="288.3" y="119">M2.5</text>
<text x="293.9" y="119">Pi</text>
<text x="41.1" y="122.8">RO</text>
<text x="41.1" y="120.2">DI</text>
<text x="41.1" y="125.3">GND</text>
<text x="53.9" y="120.2">B</text>
<text x="54" y="125.3">Z</text>
<text x="54.1" y="122.8">Y</text>
<text x="85.1" y="122.8">100n</text>
<text x="85.1" y="120.2">C34</text>
<text x="128.3" y="125.3">R99</text>
<text x="41.1" y="127.9">EP</text>
<text x="128.3" y="127.9">120</text>
</g>
<g font-size="1.8" fill="#a90000">
<text x="44.4" y="48">1</text>
<text x="44.4" y="50.5">3</text>
<text x="44.4" y="53.1">5</text>
<text x="53.3" y="48">2</text>
<text x="53.3" y="50.5">4</text>
<text x="53.3" y="53.1">6</text>
<text x="339" y="53.1">3</text>
<text x="367" y="53.1">3</text>
<text x="44.4" y="55.6">7</text>
<text x="44.4" y="58.2">9</text>
<text x="52.7" y="58.2">10</text>
<text x="53.3" y="55.6">8</text>
<text x="43.8" y="60.7">11</text>
<text x="43.8" y="63.2">13</text>
<text x="43.8" y="65.8">15</text>
<text x="52.7" y="60.7">12</text>
<text x="52.7" y="63.2">14</text>
<text x="52.7" y="65.8">16</text>
<text x="43.8" y="68.3">17</text>
<text x="43.8" y="70.9">19</text>
<text x="52.7" y="68.3">18</text>
<text x="52.7" y="70.9">20</text>
<text x="43.8" y="73.4">21</text>
<text x="43.8" y="75.9">23</text>
<text x="52.7" y="73.4">22</text>
<text x="52.7" y="75.9">24</text>
<text x="43.8" y="78.5">25</text>
<text x="43.8" y="81">27</text>
<text x="43.8" y="83.6">29</text>
<text x="52.7" y="78.5">26</text>
<text x="52.7" y="81">28</text>
<text x="52.7" y="83.6">30</text>
<text x="43.8" y="86.1">31</text>
<text x="43.8" y="88.6">33</text>
<text x="52.7" y="86.1">32</text>
<text x="52.7" y="88.6">34</text>
<text x="43.8" y="91.2">35</text>
<text x="43.8" y="93.7">37</text>
<text x="52.7" y="91.2">36</text>
<text x="52.7" y="93.7">38</text>
<text x="43.8" y="96.3">39</text>
<text x="52.7" y="96.3">40</text>
<text x="38.7" y="116.6">1</text>
<text x="38.7" y="119.1">3</text>
<text x="56.4" y="119.1">7</text>
<text x="56.4" y="116.6">8</text>
<text x="151.1" y="116.6">1</text>
<text x="151.1" y="119.1">2</text>
<text x="38.7" y="121.7">2</text>
<text x="38.7" y="124.2">4</text>
<text x="56.4" y="121.7">5</text>
<text x="56.4" y="124.2">6</text>
<text x="151.1" y="121.7">3</text>
<text x="151.1" y="124.2">4</text>
<text x="38.7" y="126.7">9</text>
<text x="151.1" y="126.7">5</text>
</g>
</svg>
